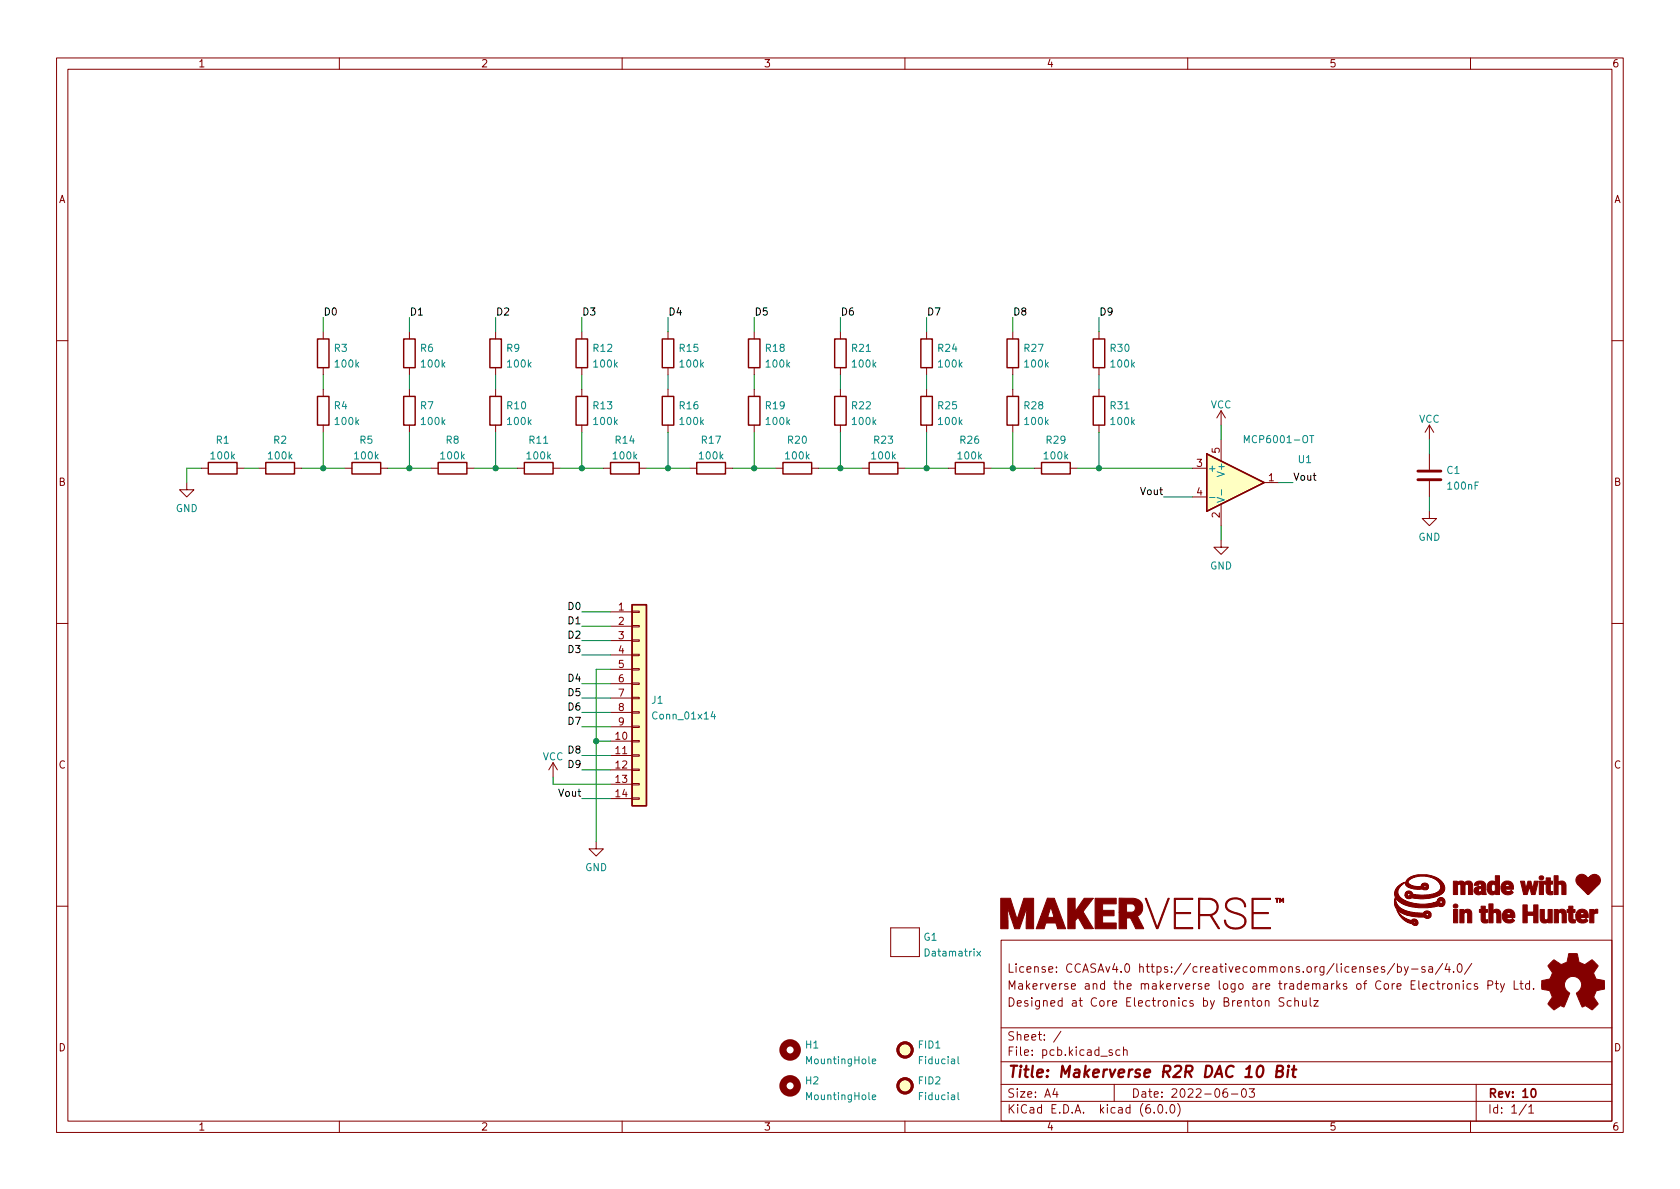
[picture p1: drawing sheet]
<svg xmlns="http://www.w3.org/2000/svg" width="297mm" height="210mm" viewBox="0 0 297 210" stroke-linecap="round" stroke-linejoin="round" font-family="sans-serif">
<g fill="none" stroke="#840000" stroke-width=".18">
<path d="M10 10.2h277v190.1h-277zM12 12.2h273v186.1h-273zM60 10.2v2M110 10.2v2M160 10.2v2M210 10.2v2M260 10.2v2M57.1 58.7v1.2M72.4 58.7v1.2M87.6 58.7v1.2M102.9 58.7v1.2M118.1 58.7v1.2"/>
<path d="M133.3 58.7v1.2M148.6 58.7v1.2M163.8 58.7v1.2M179.1 58.7v1.2M194.3 58.7v1.2M10 60.2h2M57.1 65v1.3M57.1 68.8v1.3M57.1 75.2v1.2M72.4 65v1.3M72.4 68.8v1.3M72.4 75.2v1.2"/>
<path d="M87.6 65v1.3M87.6 68.8v1.3M87.6 75.2v1.2M102.9 65v1.3M102.9 68.8v1.3M102.9 75.2v1.2M118.1 65v1.3M118.1 68.8v1.3M118.1 75.2v1.2M133.3 65v1.3M133.3 68.8v1.3M133.3 75.2v1.2"/>
<path d="M148.6 65v1.3M148.6 68.8v1.3M148.6 75.2v1.2M163.8 65v1.3M163.8 68.8v1.3M163.8 75.2v1.2M179.1 65v1.3M179.1 68.8v1.3M179.1 75.2v1.2M194.3 65v1.3M194.3 68.8v1.3M194.3 75.2v1.2"/>
<path d="M215.9 72.6v2.6M215.9 77.7v3.8M215.9 72.6l-.8 1.3M215.9 72.6l.8 1.3M252.7 75.2l-.7 1.2M252.7 75.2v2.5M252.7 75.2l.8 1.2M285 60.2h2M33 85.3v1.3h1.3l-1.3 1.3-1.3-1.3h1.3M35.6 82.8h1.2M41.9 82.8h1.3M45.7 82.8h1.3"/>
<path d="M52.1 82.8h1.2M61 82.8h1.2M67.3 82.8h1.3M76.2 82.8h1.3M82.5 82.8h1.3M91.4 82.8h1.3M97.8 82.8h1.3M106.7 82.8h1.2M113 82.8h1.3M121.9 82.8h1.3M128.3 82.8h1.2M137.2 82.8h1.2"/>
<path d="M143.5 82.8h1.3M152.4 82.8h1.3M158.7 82.8h1.3M167.6 82.8h1.3M174 82.8h1.3M182.9 82.8h1.2M189.2 82.8h1.3M210.8 82.8h2.6M210.8 87.9h2.6M215.9 95.5v1.3h1.3l-1.3 1.2-1.3-1.2h1.3M215.9 89.1v3.9M223.5 85.3h2.6"/>
<path d="M252.7 90.4v1.3h1.3l-1.3 1.3-1.2-1.3h1.2M252.7 80.3v2.8M252.7 85.1v2.8M10 110.2h2M107.9 108.2h3.9M107.9 110.7h3.9M107.9 113.3h3.9M107.9 115.8h3.9M107.9 118.4h3.9M111.8 118.2h1.2v.3h-1.2zM111.8 115.7h1.2v.2h-1.2zM111.8 113.2h1.2v.2h-1.2z"/>
<path d="M111.8 110.6h1.2v.3h-1.2zM111.8 108.1h1.2v.2h-1.2zM285 110.2h2M97.8 134.9l-.8 1.2M97.8 134.9v2.5M97.8 134.9l.8 1.2M107.9 131.1h3.9M107.9 133.6h3.9M107.9 136.1h3.9M107.9 138.7h3.9M107.9 120.9h3.9M107.9 123.4h3.9"/>
<path d="M107.9 126h3.9M107.9 128.5h3.9M111.8 138.6h1.2v.2h-1.2zM111.8 136h1.2v.3h-1.2zM111.8 133.5h1.2v.2h-1.2zM111.8 130.9h1.2v.3h-1.2zM111.8 128.4h1.2v.2h-1.2zM111.8 125.9h1.2v.2h-1.2zM111.8 123.3h1.2v.3h-1.2zM111.8 120.8h1.2v.2h-1.2zM105.4 148.8v1.3h1.3l-1.3 1.3-1.3-1.3h1.3M107.9 141.2h3.9"/>
<path d="M111.8 141.1h1.2v.2h-1.2zM10 160.2h2M157.5 164.1v5.1zM157.5 164.1h5.1zM157.5 169.2h5.1zM162.6 164.1v5.1zM177 166.3h108v32h-108zM223.7 177.1l.2-.2 .4 .1 .1 .9M223.7 176.9v1M227 176.5l-.6-.1-.3 .3 .2 .4 .6 .3v.4l-.2 .1h-.6M228.3 177l-.4-.1-.3 .3v.4l.1 .3h.6M228.9 177.1l.2-.2 .4 .1 .1 .9"/>
<path d="M228.9 176.4v1.5M230.3 176.9l.1 1h.3l.2-.1M230.9 176.9v1M231.6 176.4v1.3l.3 .2M232.3 176.9h.8l-.8 1h.8M242.9 171.4l.7-.1v-.3l-.5-.1-.2 .2 .1 .8h.6M244.8 171l-.4-.1-.2 .2 .1 .3 .5 .1v.4h-.6M246.6 170.4l-1.3 1.9M247.1 171l.4-.1 .3 .3v.4l-.2 .3h-.5M247.1 170.4v1.5M248.3 170.9l.3 1M249 170.9l-.5 1.4-.2 .1"/>
<path d="M249.6 171.4h1.1M251.9 171l-.3-.1-.2 .2v.3l.5 .1v.4h-.5M252.6 171h.6l.1 .9M253.3 171.3l-.5 .1a.29 .29 0 0 0-.2 .2 .29 .29 0 0 0 .2 .3h.5M253.6 174l-.5-.1-.2 .3v.4l.1 .3h.6M254 173.9h.6M254.2 173.4v1.3l.4 .2M255.1 173.9v1M255.1 170.4l-1.3 1.9M255.5 173.9l-.3 .1-.1 .2M255.9 170.4l-.4 1h.9M256.1 174l.3-.1 .3 .3v.4l-.3 .3h-.3l-.2-.3v-.4z"/>
<path d="M256.2 170.9v1M257 171.8v.1M257.4 174.1l.2-.2 .3 .1 .1 .9M257.4 173.9v1M257.9 170.5l.1-.1a.82 .82 0 0 1 .6 .7 .82 .82 0 0 1-.3 .8h-.1a.81 .81 0 0 1-.6-.6 .81 .81 0 0 1 .3-.8zM258.7 173.4v.2M258.7 173.9v1M260.1 174l-.5-.1-.2 .3v.4l.1 .3h.6M260.2 170.4l-1.3 1.9M261.2 174l-.3-.1-.3 .2 .1 .3 .5 .1v.4h-.6M263.1 174.2l.7-.1 .1-.2v-.3l-.3-.2h-.5v1.5M264.4 173.9h.5"/>
<path d="M264.6 173.4v1.3l.3 .2M265.3 173.9l.4 1M266 173.9l-.5 1.4-.2 .1M267.7 173.4v1.5h.7M268.7 173.9h.6M268.9 173.4v1.3l.4 .2M270.4 174l-.4-.1-.3 .3v.4l.2 .3h.5M270.4 173.4v1.5M271.2 174.8v.1M285 160.2h2M60 198.3v2M110 198.3v2"/>
<path d="M160 198.3v2M177 194.8h108M177 191.8h108M177 187.8h108M177 181.8h108M186.5 192.5l-.4 1h1M186.9 193v1M187.6 182.4l-1.3 1.9M196.6 185.7l-.3-.1-.2 .2v.3l.5 .1v.4h-.5M197 191.8v3M198 185.7l-.4-.1-.3 .3v.4l.1 .3h.6M198.6 185.8l.3-.2 .3 .1 .1 .9"/>
<path d="M198.6 185.1v1.5M204.1 196.7v.1M204.9 195.4l.2-.1a.81 .81 0 0 1 .6 .7 .81 .81 0 0 1-.3 .8h-.2a.81 .81 0 0 1-.6-.6 .81 .81 0 0 1 .3-.8zM206.2 196.7v.1M207.1 195.4l.1-.1a.81 .81 0 0 1 .6 .7 .81 .81 0 0 1-.3 .8h-.1a.81 .81 0 0 1-.6-.6 .81 .81 0 0 1 .3-.8zM208.2 195.1a1.72 1.72 0 0 1 0 2.3M210 198.3v2M216.9 192.5a.59 .59 0 0 0-.7 .7v.5l.2 .3h.4l.2-.1 .1-.5-.2-.2-.4-.1-.3 .3M217.7 193.5h1.2M219.7 192.6l.2-.1a.81 .81 0 0 1 .5 .7 .81 .81 0 0 1-.3 .8h-.1a.81 .81 0 0 1-.6-.6 .81 .81 0 0 1 .3-.8zM220.9 192.5h.9l-.5 .6 .4 .1v.7l-.2 .1h-.4l-.2-.1M260 198.3v2"/>
<path d="M261 191.8v6.5M269.9 195.3l-1.3 1.9M270.3 195.8l.4-.5v1.5M270.3 196.8h.9"/>
</g>
<path d="M270.9 192.6l.2-.1a.81 .81 0 0 1 .5 .7 .81 .81 0 0 1-.3 .8h-.1a.81 .81 0 0 1-.6-.6 .81 .81 0 0 1 .3-.8z" fill="none" stroke="#840000" stroke-width=".3"/>
<path d="M225.7 189.4l.9-.1a.46 .46 0 0 0 .3-.4 .46 .46 0 0 0-.4-.4h-.6l-.3 2h.8a.53 .53 0 0 0 .4-.5 .53 .53 0 0 0-.4-.6M227.8 189.1l-.2 1.4M227.9 188.5l-.1 .1v.1l.1-.1v-.1l-.1 .2M228.4 189.1h.8M228.8 188.5l-.2 1.7 .1 .2 .3 .1" fill="none" stroke="#840000" stroke-width=".4"/>
<g fill="none" stroke="#840000" stroke-width=".25">
<path d="M56.1 59.9h2.1v5.1h-2.1zM71.4 59.9h2v5.1h-2zM86.6 59.9h2v5.1h-2zM101.9 59.9h2v5.1h-2zM117.1 59.9h2v5.1h-2zM132.3 59.9h2.1v5.1h-2.1zM147.6 59.9h2v5.1h-2zM162.8 59.9h2v5.1h-2zM178.1 59.9h2v5.1h-2zM193.3 59.9h2v5.1h-2zM56.1 70.1h2.1v5.1h-2.1zM71.4 70.1h2v5.1h-2z"/>
<path d="M86.6 70.1h2v5.1h-2zM101.9 70.1h2v5.1h-2zM117.1 70.1h2v5.1h-2zM132.3 70.1h2.1v5.1h-2.1zM147.6 70.1h2v5.1h-2zM162.8 70.1h2v5.1h-2zM178.1 70.1h2v5.1h-2zM193.3 70.1h2v5.1h-2zM36.8 81.8h5.1v2h-5.1zM47 81.8h5.1v2h-5.1zM62.2 81.8h5.1v2h-5.1zM77.5 81.8h5v2h-5z"/>
<path d="M92.7 81.8h5.1v2h-5.1zM107.9 81.8h5.1v2h-5.1zM123.2 81.8h5.1v2h-5.1zM138.4 81.8h5.1v2h-5.1zM153.7 81.8h5v2h-5zM168.9 81.8h5.1v2h-5.1zM184.1 81.8h5.1v2h-5.1zM213.4 80.3l10.1 5-10.1 5.1zM111.8 106.9h2.5v35.6h-2.5z"/>
</g>
<g fill="#ffffc2" stroke="#ffffc2" stroke-width=".18">
<path d="M111.8 106.9h2.5v35.6h-2.5z"/>
<path d="M213.4 80.3l10.1 5-10.1 5.1z"/>
<circle cx="160" cy="185.7" r="1.27"/>
<circle cx="160" cy="192" r="1.27"/>
</g>
<g fill="none" stroke="#008484" stroke-width=".18">
<path d="M220 78.3v-1.3l.4 .9 .5-.9v1.3M231.6 77h.7M213.9 88h.9M215.2 88l1.3 .4-1.3 .4M216 86.6v1M126 125.8l-.3 .9h.8M126.3 126.3v.8M172.7 168.2l.7 .9M173.4 168.2l-.7 .9M154.2 187.7l.6-.1v-.3h-.4l-.2 .1 .1 .6h.5M154.2 194l.6-.1v-.2l-.4-.1-.2 .2 .1 .6h.5M169.4 186.8v1.1l.2 .2"/>
<path d="M169.4 193.2v1.1l.2 .2"/>
</g>
<g fill="#840000" stroke="#840000" stroke-width=".18">
<path d="M274.2 170.2l.6-.5 .8 .6a.62 .62 0 0 0 1.1 0l.2-.1a1.62 1.62 0 0 0 .4-1.3l.1-.3 1.5 .1 .1 .7a.74 .74 0 0 0 .7 1l.5 .2 1.3-.9 1 1.1-.4 .6a.75 .75 0 0 0-.1 1.2l.2 .5 1.5 .3v1.5l-1.4 .3-.1 .1a1.23 1.23 0 0 0-.3 1.2l.7 1-.1 .2-1 .9-.8-.6a.54 .54 0 0 0-.9 .1l-1.1-2.4a2.33 2.33 0 0 0 .9-1.9 1.54 1.54 0 0 0-2.5-.7 1.54 1.54 0 0 0 .4 2.5l-1 2.5a.69 .69 0 0 0-1.1 .1l-.6 .4-1.1-1.1 .8-1.2-.3-.5a.71 .71 0 0 0-.9-.7l-.7-.2v-1.5l.4-.1a1.11 1.11 0 0 0 1.3-.7 .72 .72 0 0 0-.2-1.2l-.4-.6z"/>
<path d="M225.5 158.8h.6v.1h-.2v.7h-.2v-.7h-.2z"/>
<path d="M193.6 158.8h3.8v1h-2.5v1.2h2.1v.9h-2.1v1.3h2.5v1h-3.8z"/>
<path d="M207.6 158.8h3.3v.2h-3.1v2.4h2.7v.2h-2.7v2.4h3.1v.2h-3.3z"/>
<path d="M221.4 158.8h3.2v.2h-3v2.4h2.7v.2h-2.7v2.4h3v.2h-3.2z"/>
<path d="M226.2 158.8l.4 .4 .3-.4v.8h-.1v-.6l-.2 .4-.2-.4v.6h-.2z"/>
<path d="M188.8 158.8h1.3v2.4l1.6-2.4h1.6l-1.8 2.4 1.8 3h-1.5l-1.2-2-.5 .6v1.4h-1.3z"/>
<path d="M197.9 158.8h2.5a1.65 1.65 0 0 1 1.6 1.3 1.65 1.65 0 0 1-.9 1.9l1.1 2.2h-1.4l-.9-1.9h-.7v1.9h-1.3v-2.9h2.3a.75 .75 0 0 0 .5-.8 .75 .75 0 0 0-.6-.7h-.9v1.5h-1.3z"/>
<path d="M202.5 158.8h.2l1.9 5.2 1.9-5.2h.2l-2 5.4a.25 .25 0 0 1-.2 0 .25 .25 0 0 1-.1-.3z"/>
<path d="M211.9 158.8l2.2 .1a1.51 1.51 0 0 1 1.3 1.4 1.51 1.51 0 0 1-1.2 1.5l1.4 2.4h-.2l-1.4-2.3h-1.9v2.3h-.2v-2.5h2a1.34 1.34 0 0 0 1.3-1.3 1.34 1.34 0 0 0-1.3-1.4h-1.8v2.7h-.2z"/>
<path d="M185.2 158.8h1.2l2 5.4h-1.4l-.3-1h-1.8l-.3 1h-1.4l.8-2h2.4l-.6-1.8-.6 1.8h-1.2z"/>
<path d="M176.9 158.8h1.7l1.2 3.7 1.2-3.7h1.8v5.4h-1.4l.2-3.7-1.3 3.7h-.9l-1.3-3.8 .1 3.8h-1.3z"/>
<path d="M216.9 159.4a2.08 2.08 0 0 1 3.3 .5v.5h-.1a1.68 1.68 0 0 0-1.5-1.4 1.68 1.68 0 0 0-1.7 .9 1.18 1.18 0 0 0 1.1 1.3l.5 .2a1.73 1.73 0 0 1 1.8 1.7 1.86 1.86 0 0 1-2.5 1.1h-.2a1.49 1.49 0 0 1-1.1-1.5h.2a1.69 1.69 0 0 0 2.3 1.3 1.15 1.15 0 0 0 1.1-1.2 1.15 1.15 0 0 0-1.1-1.1l-1-.3a1.29 1.29 0 0 1-1.1-2z"/>
<path d="M257 160.8h.7v2.4h-.7z"/>
<path d="M272.2 155.8h.7v2.4h-.7z"/>
<path d="M269.3 160h.7v1.3h1.2v-1.3h.7v3.2h-.7v-1.3h-1.2v1.3h-.7z"/>
<path d="M281.1 160.8h.7v.3l.2-.2 .5-.1v.7h-.4l-.3 .2v1.5h-.7z"/>
<path d="M261.9 160.2h.7v.6h.4v.5h-.4v1.3h.4v.6h-.7l-.4-.3v-1.6h-.3v-.5h.3z"/>
<path d="M273.4 155.2h.7v.6h.4v.6h-.4v1.1l.1 .1 .3 .1v.5h-.5a.6 .6 0 0 1-.6-.6v-1.2h-.3v-.6h.3z"/>
<path d="M277.4 160.2h.7v.6h.4v.5h-.4v1.2l.2 .2 .2-.1v.6h-.7l-.4-.3v-1.6h-.3v-.5h.3z"/>
<path d="M274.8 154.9h.7v1.2l.3-.3h.5l.5 .4 .1 2h-.8v-1.6l-.2-.2-.4 .1v1.7h-.7z"/>
<path d="M258.1 160.8h.7v.3l.5-.3a.71 .71 0 0 1 .9 .5v1.9h-.7v-1.6l-.2-.2-.4 .1v1.7h-.8z"/>
<path d="M274.8 160.8h.7v.3l.3-.2 .5-.1 .5 .3 .1 .5v1.6h-.7v-1.6l-.2-.2-.5 .1v1.7h-.7z"/>
<path d="M263.2 159.8h.8v1.3l.3-.3h.4a.65 .65 0 0 1 .7 .6v1.8h-.8v-1.6l-.2-.2-.4 .1v1.7h-.8z"/>
<path d="M272.3 160.8h.7v1.6l.2 .3 .5-.2v-1.7h.7v2.4h-.6l-.1-.2-.4 .2h-.4a.62 .62 0 0 1-.6-.6z"/>
<path d="M257 155.8h.7v.3l.3-.3h.5l.4 .3 .6-.3 .5 .1 .4 .6v1.7h-.8v-1.6l-.2-.2-.4 .2v1.6h-.7v-1.7l-.2-.1-.4 .1v1.7h-.7z"/>
<path d="M264.4 154.9h.7v3.3h-.6l-.1-.2-.3 .2h-.5l-.4-.3-.3-.6h.8l.2 .4 .4-.1 .1-.1v-.9l-.3-.2-.3 .1-.1 .8h-.8l.1-.7 .1-.4 .4-.4h.5l.4 .2z"/>
<path d="M265.9 161.2a1.1 1.1 0 0 1 1.2-.4 1.1 1.1 0 0 1 .7 1v.4h-1.4l.3 .4h.5l.3-.2 .3 .4-.5 .4h-.8a1.06 1.06 0 0 1-.9-1v-.4h1.5v-.3l-.2-.1h-.3l-.2 .4h-.8z"/>
<path d="M278.9 161.1a1.3 1.3 0 0 1 1.3-.2l.5 .5 .1 .8-1.4 .1 .4 .4 .3-.1 .3-.2 .3 .4-.4 .4h-.8a1.08 1.08 0 0 1-.9-1v-.4h1.5l-.1-.3-.1-.1h-.4l-.1 .4h-.8z"/>
<path d="M265.7 156.2l.6-.4h.5l.4 .2 .3 .5 .1 .7-1.5 .1 .4 .4h.4l.3-.3 .3 .4-.2 .3-.6 .1h-.5l-.5-.3-.2-.4-.1-.7h1.5v-.2l-.1-.2h-.4l-.3 .4h-.7z"/>
<path d="M260.8 156.2l.7-.4h.6l.4 .2 .2 .5 .1 1.7h-.7l-.1-.2-.3 .2h-.4l-.5-.3-.2-.3 1.1 .1 .3-.1v-.5h-.4l-.2 .2v.3h-.8l.1-.5 .2-.2 1.1-.2-.1-.3-.1-.1h-.3l-.1 .3h-.7z"/>
<path d="M268.8 155.8h.7l.3 1.4 .4-1.4h.5l.3 1.4 .3-1.4h.7l-.6 2.4h-.6l-.4-1.4-.4 1.4h-.6z"/>
<path d="M278.9 155l.7-.4 .5 .1 .6 .5h.2l.4-.3a1.07 1.07 0 0 1 1.6 .3l.1 .5-.2 .6-1.9 1.9h-.2l-1.9-2-.2-.7z"/>
<path d="M247 160.9l.5 .7 1 .8 1 .4 .5-.3 .5 .2 .2 .4-.1 .4-.5 .1-.4-.3-.8-.2h1.1l.2 .2 .1-.2-.2-.2-.2 .2h-1l-.7-.4-.8-.9z"/>
<path d="M248.8 155.5l.6-.4 1.1-.4h1.7l.8 .1 1.3 .5 .7 .7 .4 .8v.6l-.2 .5-.5 .3-1.4 .5-1.6 .2-2.1-.2-.4 .2h-.3l-.3-.2-.2-.4 .8 .2 .1-.4-.3-.1-.2 .3h-.4l.1-.4 .3-.3h.6l.3 .3 .1 .2 .6 .1h2.3l1.1-.2 .5-.3 .4-.4v-.5l-.3-.8-.9-.7-1.2-.3-1.3-.1-.9 .2-.7 .3-.4 .4v.4l.6 .4 1 .2 .7-.1 .1-.3 .2-.2h.6l.3 .3v.6l-.3 .2h-.5l-.1-.1h-1.6l-1-.4h2.8l.2 .2 .1-.3-.3-.1-.1 .2h-2.8l-.4-.5 .1-.5z"/>
<path d="M247.2 156.7l1.2-.7-1 1-.2 .3v.7l.2 .5 .4 .4 1.2 .6 2 .4h1.1l1.3-.2h1.2l.3 .1 .1-.2-.1-.3h-.3v.4h-1.2l.7-.2 .3-.6 .5-.2 .3 .1 .2 .3v.8l-.1 .2-.4 .2-.6-.2-.8 .3-1 .1h-2.2l-2-.5-1-.6-.5-.6v.7l.2 .4 .4 .5 .5 .4 .9 .4 1.4 .2 1.5 .1 .2-.3 .5-.1 .5 .2 .1 .7-.2 .3-.6 .1-.3-.2-1.6-.1-1.6-.3h3.4l.4 .2 .1-.3-.2-.2h-.2l-.1 .3h-3.5l-.3-.1-1.2-.8-.5-1v-.7l.1-.5-.1-.9 .2-.6z"/>
<circle cx="257.3" cy="160.2" r=".38"/>
<circle cx="272.5" cy="155.2" r=".4"/>
</g>
<g fill="none" stroke="#840000" stroke-width=".51">
<path d="M250.7 84.8h4.1M250.7 83.3h4.1"/>
<circle cx="160" cy="185.7" r="1.27"/>
<circle cx="160" cy="192" r="1.27"/>
</g>
<g fill="none" stroke="#840000" stroke-width="1.3">
<circle cx="139.7" cy="185.7" r="1.27"/>
<circle cx="139.7" cy="192" r="1.27"/>
</g>
<g fill="none" stroke="#008400" stroke-width=".18">
<path d="M57.1 56.1v2.6M72.4 56.1v2.6M87.6 56.1v2.6M102.9 56.1v2.6M118.1 56.1v2.6M133.3 56.1v2.6M148.6 56.1v2.6M163.8 56.1v2.6M179.1 56.1v2.6M194.3 56.1v2.6M57.1 66.3v2.5M57.1 76.4v6.4"/>
<path d="M72.4 66.3v2.5M72.4 76.4v6.4M87.6 66.3v2.5M87.6 76.4v6.4M102.9 66.3v2.5M102.9 76.4v6.4M118.1 66.3v2.5M118.1 76.4v6.4M133.3 66.3v2.5M133.3 76.4v6.4M148.6 66.3v2.5M148.6 76.4v6.4"/>
<path d="M163.8 66.3v2.5M163.8 76.4v6.4M179.1 66.3v2.5M179.1 76.4v6.4M194.3 66.3v2.5M194.3 76.4v6.4M215.9 75.2v2.5M252.7 77.7v2.6M35.6 82.8h-2.6v2.5M43.2 82.8h2.5M53.3 82.8h7.7M68.6 82.8h7.6"/>
<path d="M83.8 82.8h7.6M99.1 82.8h7.6M114.3 82.8h7.6M129.5 82.8h7.7M144.8 82.8h7.6M160 82.8h7.6M175.3 82.8h7.6M190.5 82.8h20.3M205.7 87.9h5.1M215.9 93v2.5M226.1 85.3h2.5M252.7 87.9v2.5"/>
<path d="M102.9 110.7h5M102.9 115.8h5M102.9 113.3h5M102.9 108.2h5M107.9 118.4h-2.5v30.4M97.8 137.4v1.3h10.1M102.9 136.1h5M102.9 133.6h5M102.9 126h5M102.9 128.5h5M102.9 123.4h5M102.9 120.9h5"/>
<path d="M105.4 131.1h2.5M102.9 141.2h5"/>
</g>
<g fill="#008400" stroke="#008400" stroke-width=".18">
<circle cx="72.4" cy="82.8" r=".46"/>
<circle cx="87.6" cy="82.8" r=".46"/>
<circle cx="57.1" cy="82.8" r=".46"/>
<circle cx="163.8" cy="82.8" r=".46"/>
<circle cx="133.3" cy="82.8" r=".46"/>
<circle cx="148.6" cy="82.8" r=".46"/>
<circle cx="118.1" cy="82.8" r=".46"/>
<circle cx="102.9" cy="82.8" r=".46"/>
<circle cx="105.4" cy="131.1" r=".46"/>
<circle cx="194.3" cy="82.8" r=".46"/>
<circle cx="179.1" cy="82.8" r=".46"/>
</g>
<text font-size="2.8" fill="#840000" x="178" y="190.6">Title: Makerverse R2R DAC 10 Bit</text>
<g font-size="2.1" fill="#840000">
<text x="178" y="172">License: CCASAv4.0 https://creativecommons.org/licenses/by-sa/4.0/</text>
<text x="178" y="178">Designed at Core Electronics by Brenton Schulz</text>
<text x="178" y="175">Makerverse and the makerverse logo are trademarks of Core Electronics Pty Ltd.</text>
<text x="178" y="184">Sheet: /</text>
<text x="178" y="186.7">File: pcb.kicad_sch</text>
<text x="178" y="196.9">KiCad E.D.A. kicad (6.0.0)</text>
<text x="178" y="194.1">Size: A4</text>
<text x="200" y="194.1">Date: 2022-06-03</text>
<text x="263" y="194.1">Rev: 10</text>
<text x="263" y="196.9">Id: 1/1</text>
</g>
<g font-size="1.8" fill="#840000">
<text x="35" y="11.9">1</text>
<text x="85" y="11.9">2</text>
<text x="135" y="11.9">3</text>
<text x="185" y="11.9">4</text>
<text x="235" y="11.9">5</text>
<text x="285" y="11.9">6</text>
<text x="10.3" y="35.9">A</text>
<text x="285.3" y="35.9">A</text>
<text x="211.6" y="82.5">3</text>
<text x="215.6" y="80.1" transform="rotate(-90 215.6 80.1)">5</text>
<text x="10.3" y="85.9">B</text>
<text x="211.6" y="87.6">4</text>
<text x="224.3" y="85.1">1</text>
<text x="285.3" y="85.9">B</text>
<text x="215.6" y="91.5" transform="rotate(-90 215.6 91.5)">2</text>
<text x="109.4" y="107.9">1</text>
<text x="109.4" y="110.5">2</text>
<text x="109.4" y="113">3</text>
<text x="109.4" y="115.6">4</text>
<text x="109.4" y="118.1">5</text>
<text x="109.4" y="120.6">6</text>
<text x="109.4" y="123.2">7</text>
<text x="109.4" y="125.7">8</text>
<text x="108.9" y="130.8">10</text>
<text x="109.4" y="128.3">9</text>
<text x="10.3" y="135.9">C</text>
<text x="108.9" y="133.3">11</text>
<text x="108.9" y="135.9">12</text>
<text x="285.3" y="135.9">C</text>
<text x="108.9" y="138.4">13</text>
<text x="108.9" y="141">14</text>
<text x="10.3" y="185.9">D</text>
<text x="285.3" y="185.9">D</text>
<text x="35" y="199.9">1</text>
<text x="85" y="199.9">2</text>
<text x="135" y="199.9">3</text>
<text x="185" y="199.9">4</text>
<text x="235" y="199.9">5</text>
<text x="285" y="199.9">6</text>
</g>
<g font-size="1.8">
<text x="57.1" y="55.8">D0</text>
<text x="72.4" y="55.8">D1</text>
<text x="87.6" y="55.8">D2</text>
<text x="102.9" y="55.8">D3</text>
<text x="118.1" y="55.8">D4</text>
<text x="133.3" y="55.8">D5</text>
<text x="148.6" y="55.8">D6</text>
<text x="163.8" y="55.8">D7</text>
<text x="179.1" y="55.8">D8</text>
<text x="194.3" y="55.8">D9</text>
<text x="201.8" y="87.5">Vout</text>
<text x="228.6" y="85">Vout</text>
<text x="100.6" y="107.8">D0</text>
<text x="100.6" y="112.9">D2</text>
<text x="100.6" y="110.4">D1</text>
<text x="100.6" y="115.5">D3</text>
<text x="100.6" y="120.5">D4</text>
<text x="100.6" y="123.1">D5</text>
<text x="100.6" y="125.6">D6</text>
<text x="100.6" y="128.2">D7</text>
<text x="100.6" y="133.2">D8</text>
<text x="100.6" y="135.8">D9</text>
<text x="98.9" y="140.9">Vout</text>
</g>
<g font-size="1.8" fill="#008484">
<text x="59.1" y="62.2">R3</text>
<text x="59.4" y="65">100k</text>
<text x="74.4" y="62.2">R6</text>
<text x="74.6" y="65">100k</text>
<text x="89.6" y="62.2">R9</text>
<text x="89.8" y="65">100k</text>
<text x="105" y="62.2">R12</text>
<text x="105.1" y="65">100k</text>
<text x="120.2" y="62.2">R15</text>
<text x="120.3" y="65">100k</text>
<text x="135.4" y="62.2">R18</text>
<text x="135.6" y="65">100k</text>
<text x="150.7" y="62.2">R21</text>
<text x="150.8" y="65">100k</text>
<text x="165.9" y="62.2">R24</text>
<text x="166" y="65">100k</text>
<text x="181.1" y="62.2">R27</text>
<text x="181.3" y="65">100k</text>
<text x="196.4" y="62.2">R30</text>
<text x="196.5" y="65">100k</text>
<text x="59.1" y="72.4">R4</text>
<text x="59.4" y="75.1">100k</text>
<text x="74.4" y="72.4">R7</text>
<text x="74.6" y="75.1">100k</text>
<text x="89.7" y="72.4">R10</text>
<text x="89.8" y="75.1">100k</text>
<text x="105" y="72.4">R13</text>
<text x="105.1" y="75.1">100k</text>
<text x="120.2" y="72.4">R16</text>
<text x="120.3" y="75.1">100k</text>
<text x="135.4" y="72.4">R19</text>
<text x="135.6" y="75.1">100k</text>
<text x="150.7" y="72.4">R22</text>
<text x="150.8" y="75.1">100k</text>
<text x="165.9" y="72.4">R25</text>
<text x="166" y="75.1">100k</text>
<text x="181.1" y="72.4">R28</text>
<text x="181.3" y="75.1">100k</text>
<text x="196.4" y="72.4">R31</text>
<text x="196.5" y="75.1">100k</text>
<text x="214" y="72.2">VCC</text>
<text x="250.9" y="74.7">VCC</text>
<text x="37.4" y="81.2">100k</text>
<text x="38.2" y="78.5">R1</text>
<text x="47.6" y="81.2">100k</text>
<text x="48.4" y="78.5">R2</text>
<text x="62.8" y="81.2">100k</text>
<text x="63.6" y="78.5">R5</text>
<text x="78" y="81.2">100k</text>
<text x="78.9" y="78.5">R8</text>
<text x="93.3" y="81.2">100k</text>
<text x="93.6" y="78.5">R11</text>
<text x="108.5" y="81.2">100k</text>
<text x="108.9" y="78.5">R14</text>
<text x="123.8" y="81.2">100k</text>
<text x="124.1" y="78.5">R17</text>
<text x="139" y="81.2">100k</text>
<text x="139.3" y="78.5">R20</text>
<text x="154.2" y="81.2">100k</text>
<text x="154.6" y="78.5">R23</text>
<text x="169.5" y="81.2">100k</text>
<text x="169.8" y="78.5">R26</text>
<text x="184.7" y="81.2">100k</text>
<text x="185.1" y="78.5">R29</text>
<text x="213.5" y="83.4">+</text>
<text x="216.5" y="83.9" transform="rotate(-90 216.5 83.9)">V+</text>
<text x="220.6" y="78.4">MCP6001-OT</text>
<text x="229.6" y="81.9">U1</text>
<text x="255.8" y="83.8">C1</text>
<text x="256.1" y="86.6">100nF</text>
<text x="31.1" y="90.5">GND</text>
<text x="250.8" y="95.6">GND</text>
<text x="213.9" y="100.7">GND</text>
<text x="115.2" y="124.4">J1</text>
<text x="115.7" y="127.2">Conn_01x14</text>
<text x="95.9" y="134.4">VCC</text>
<text x="103.4" y="154">GND</text>
<text x="163.3" y="166.3">G1</text>
<text x="163.8" y="169.1">Datamatrix</text>
<text x="142.5" y="185.4">H1</text>
<text x="162.4" y="185.4">FID1</text>
<text x="142.5" y="191.7">H2</text>
<text x="142.8" y="188.2">MountingHole</text>
<text x="162.4" y="191.7">FID2</text>
<text x="162.7" y="188.2">Fiducial</text>
<text x="142.8" y="194.5">MountingHole</text>
<text x="162.7" y="194.5">Fiducial</text>
</g>
</svg>
